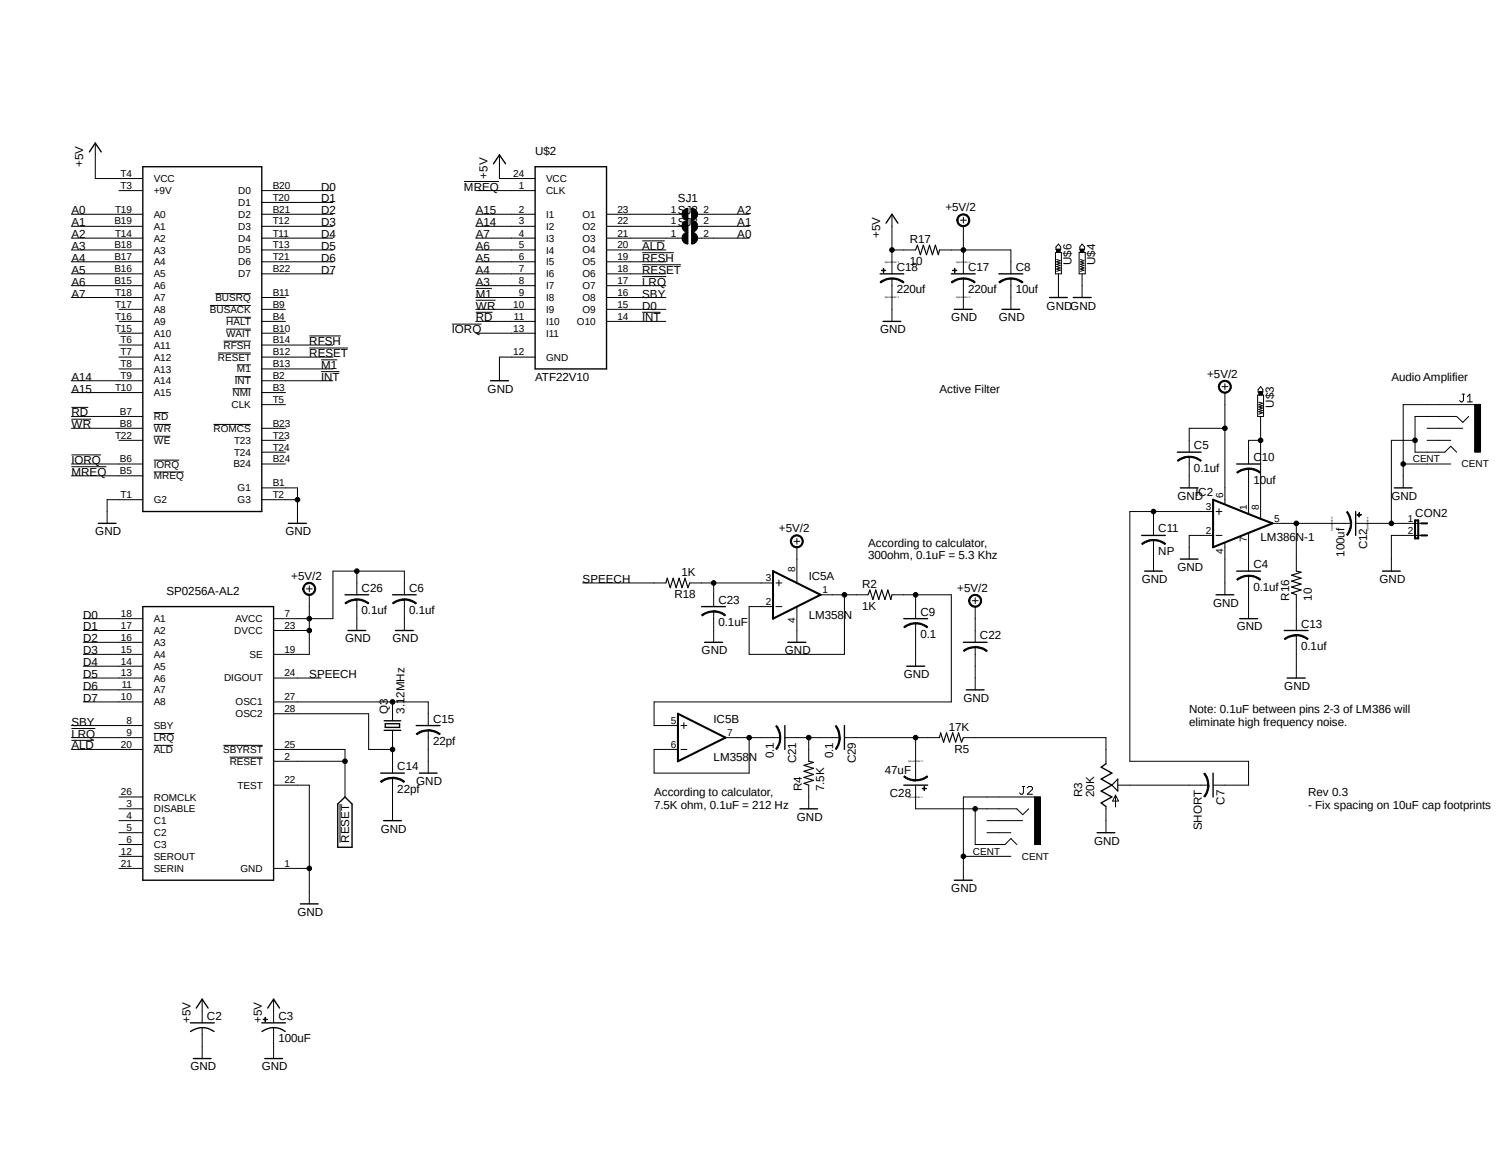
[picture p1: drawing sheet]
<svg xmlns="http://www.w3.org/2000/svg" width="279mm" height="216mm" viewBox="0 0 279 216" stroke-linecap="round" stroke-linejoin="round" font-family="sans-serif">
<path d="M12.7 24.6l266.7 175.2M279.4 24.6l-266.7 175.2" fill="none" stroke="#fff" stroke-width=".19"/>
<g fill="none" stroke="#000" stroke-width=".19">
<path d="M13.3 39.9h13.3M17.7 26.6v6.6h8.9M22.1 35.5h4.5M48.7 39.9h13.3M48.7 35.5h13.3M48.7 37.7h13.3M86.4 33.8h6.5M88.6 39.9h11M88.6 35.5h11M93 28.8v4.4h6.6M112.9 39.9h14.1M127.2 39.2l.3-.3 .6-.1v2.2a1.1 1.1 0 0 1-1.1-.7 1.1 1.1 0 0 1 .2-1.1z"/>
<path d="M128.7 38.8a1.1 1.1 0 0 1 1.1 1.1 1.1 1.1 0 0 1-1.1 1.1zM129.8 39.9h9.6M166 39.9v11.1M13.3 42.1h13.3M13.3 44.3h13.3M13.3 46.5h13.3M13.3 48.7h13.3M13.3 51h13.3M13.3 53.2h13.3M13.3 55.4h13.3M22.1 57.6h4.5M22.1 59.8h4.5"/>
<path d="M39.1 56.9h7.6M40.1 54.7h6.6M42.1 59.1h4.6M48.7 42.1h13.3M48.7 44.3h13.3M48.7 46.5h13.3M48.7 48.7h13.3M48.7 51h13.3M48.7 55.4h4.4M48.7 57.6h4.4M48.7 59.8h4.4M88.6 53.7h3"/>
<path d="M88.6 58.1h3.1M88.6 55.9h3.6M88.6 42.1h11M88.6 44.3h11M88.6 46.5h11M88.6 48.7h11M88.6 51h11M88.6 53.2h11M88.6 55.4h11M88.6 57.6h11M88.6 59.8h11M112.9 42.1h14.1"/>
<path d="M112.9 44.3h14.1M112.9 46.5h11.1M112.9 48.7h11.1M112.9 51h11.1M112.9 53.2h11.1M112.9 55.4h11.1M112.9 57.6h11.1M112.9 59.8h11.1M119.5 58.1h3.5M119.5 47h5.9M119.5 49.3h7.2M119.5 44.8h4.2"/>
<path d="M119.5 51.5h4.5M127.2 41.4l.9-.4v2.2a1.12 1.12 0 0 1-1.1-.6 1.12 1.12 0 0 1 .2-1.2zM127.2 43.6l.3-.3 .6-.1v2.2a1.1 1.1 0 0 1-1.1-.6 1.1 1.1 0 0 1 .2-1.2zM128.7 41a1.12 1.12 0 0 1 1.1 1.1 1.12 1.12 0 0 1-1.1 1.1zM128.7 43.2a1.1 1.1 0 0 1 1.1 1.1 1.1 1.1 0 0 1-1.1 1.1zM129.8 42.1h9.6M129.8 44.3h9.6M163.8 52.5a3.4 3.4 0 0 1 2.2-.8v.2a3.1 3.1 0 0 0-2 .8zM164.1 50.3l.7 .1zM164.4 50l.1 .7zM166 51.7a3.3 3.3 0 0 1 2.3 .8l-.2 .2a3.3 3.3 0 0 0-2.1-.8zM166 46.5h4.4"/>
<path d="M166 51.9v7.9M174.9 46.5h13.3v4.5M177.1 52.5a3.4 3.4 0 0 1 2.2-.8v.2a3.3 3.3 0 0 0-2.1 .8zM177.3 50.3l.8 .1zM177.7 50l.1 .7zM178.4 40.2a1.22 1.22 0 0 1 1.9 .1 1.22 1.22 0 0 1-.6 1.8 1.22 1.22 0 0 1-1.6-1.1h.2a1 1 0 0 1 1.4-1 1 1 0 0 1 .3 1.6 1 1 0 0 1-1.6-.2l-.1-.4h-.2zM178.8 41h1.1M179.3 51.7a3.1 3.1 0 0 1 2.2 .8l-.1 .2a3.1 3.1 0 0 0-2.1-.8zM179.3 40.4v1.1M179.3 42.1v8.9M179.3 51.9v5.7M185.9 52.5a3.4 3.4 0 0 1 2.3-.8v.2a3.1 3.1 0 0 0-2.1 .8z"/>
<path d="M188.2 51.7a3.3 3.3 0 0 1 2.2 .8l-.2 .2a3.1 3.1 0 0 0-2-.8zM188.2 51.9v5.7M196.5 47h1.1v4h-1.1zM196.7 46.4h.7v.6h-.7zM196.7 48.3l.7 .2-.7 .2 .7 .3-.7 .2 .7 .2-.7 .2 .7 .3-.7 .2 .7 .2-.7 .2M197 45.4l.4 .6v.4h-.8v-.4zM197 51v4.4M200.9 47h1.1v4h-1.1zM201.1 46.4h.7v.6h-.7zM201.1 48.3l.7 .2-.7 .2 .7 .3-.7 .2 .7 .2-.7 .2 .7 .3-.7 .2 .7 .2-.7 .2M201.4 45.4l.5 .6v.4h-.9v-.4zM201.4 51v4.4"/>
<path d="M13.3 75.8h3.1M13.3 78h3.7M13.3 70.9h13.3M13.3 73.1h13.3M13.3 77.5h13.3M13.3 79.7h13.3M22.1 62h4.5M22.1 64.2h4.5M22.1 66.5h4.5M22.1 68.7h4.5M28.6 76.8h2.7M28.6 79h3.2"/>
<path d="M39.8 79h6.9M40.6 65.7h6.1M41.6 63.5h5.1M42.1 61.3h4.6M43.3 72.3h3.4M43.7 70.1h3M44.1 67.9h2.6M48.7 62h4.4M48.7 64.2h13.3M48.7 66.5h13.3M48.7 68.7h13.3M48.7 70.9h13.3"/>
<path d="M48.7 73.1h4.4M48.7 79.7h4.4M48.7 75.3h4.4M57.6 62.5h5.9M57.6 64.8h7.2M59.8 67h3M59.8 69.2h3.4M84.1 60.3h5.5M88.6 62h11M99.6 66.5h-6.6v4.4M227.1 71.2a1.22 1.22 0 0 1 1.9 .2 1.22 1.22 0 0 1-.7 1.8 1.22 1.22 0 0 1-1.5-1.2h.2a1 1 0 0 1 1.4-1 1 1 0 0 1 .3 1.6 1 1 0 0 1-1.6-.3l-.1-.3h-.2zM227.5 72h1.1"/>
<path d="M228 79.7h-6.6v4.5M228 71.4v1.1M228 73.1v20.7M234.1 73.5h1.1v4h-1.1zM234.3 72.9h.7v.6h-.7zM234.3 74.8l.7 .3-.7 .2 .7 .2-.7 .2 .7 .2-.7 .3 .7 .2-.7 .2 .7 .2-.7 .3M234.7 77.5v19.1M234.7 72l.4 .5v.5h-.9v-.5zM265.6 79.7h6.7M272.2 73.4h.4M272.4 73.4v1.1l-.2 .3h-.3l-.2-.3M273.1 74.8h1"/>
<path d="M273.1 73.8l.5-.4v1.4M273.4 77.5l-1.1 1.1-1.2-1.1h-7.7v6.7h5.5l1.1-1.1 1.1 1.1M274.5 75.3h1.1v8.9h-1.1zM274.5 75.3h-13.3v15.5M13.3 86.9h6.5M13.3 84.7h5.5M13.3 86.4h13.3M13.3 88.6h13.3M22.1 82h4.5M26.6 93h-6.7v4.4M28.6 85.6h4.8M28.6 87.8h5.6"/>
<path d="M28.6 81.2h3.1M48.7 86.4h4.4M48.7 90.8h6.7v6.6M48.7 93h6.7M48.7 82h4.4M48.7 84.2h4.4M147.4 99.9a1.22 1.22 0 0 1 1.9 .2 1.22 1.22 0 0 1-.6 1.8 1.22 1.22 0 0 1-1.6-1.1h.2a1 1 0 0 1 1.3-1.1 1 1 0 0 1 .5 1.7 1 1 0 0 1-1.7-.3l-.1-.3h-.2zM214.7 95.2v4.5M219.2 85.7a3.4 3.4 0 0 1 2.2-.8v.2a3.8 3.8 0 0 0-2.1 .8zM221.4 84.9a3.3 3.3 0 0 1 2.2 .8l-.1 .2a3.3 3.3 0 0 0-2.1-.8zM221.4 85v5.8M225.8 95.2h-15.5v46.5h22.1v4.4h-6.6"/>
<path d="M225.8 99.7h-4.4v4.4M226.4 95.2h1.1M226.4 99.7h1.1M226.9 94.7v1.1M230.2 87.9a3.4 3.4 0 0 1 2.2-.8v.3a3.6 3.6 0 0 0-2.1 .7zM232.4 87.1a3.1 3.1 0 0 1 2.3 .8l-.2 .2a3.8 3.8 0 0 0-2.1-.8zM232.4 87.2v8.5M232.4 99.2v7.1M234.7 82h-2.3v4.4M236.9 97.4h14.6M241.3 97.4v8.9M250.7 95.3l.1-.1a3.4 3.4 0 0 1 .8 2.2h-.2a4.2 4.2 0 0 0-.7-2.1z"/>
<path d="M251.4 97.4h.2a3.1 3.1 0 0 1-.8 2.3l-.1-.2a3.8 3.8 0 0 0 .7-2.1zM252.3 97.4h12.2M252.6 95.8l.8 .1zM252.9 95.5l.1 .7zM261.2 86.4h8.8M263.4 82h-4.4v15.4M264.5 99.7h-5.5v6.6M265.6 82h4.4M15.5 115.1h11.1M15.5 117.3h11.1M15.5 119.5h11.1M50.9 117.3h6.7"/>
<path d="M56.7 108.8a1.21 1.21 0 0 1 1.9 .2 1.21 1.21 0 0 1-.7 1.8 1.21 1.21 0 0 1-1.6-1.2h.3a1 1 0 0 1 1.3-1 1 1 0 0 1 .4 1.7 1 1 0 0 1-1.7-.3v-.4h-.3zM57 109.6h1.1M57.6 110.7v11.1h-6.7M57.6 109.1v1.1M64.2 112.2a3.4 3.4 0 0 1 2.2-.7v.2a3.4 3.4 0 0 0-2.1 .7zM66.4 111.5a3.3 3.3 0 0 1 2.3 .7l-.2 .2a4.1 4.1 0 0 0-2.1-.7zM66.4 106.3v4.4M66.4 111.6v5.7M73.1 112.2a3.4 3.4 0 0 1 2.2-.7v.2a3.4 3.4 0 0 0-2.1 .7zM75.3 111.5a3.3 3.3 0 0 1 2.2 .7l-.1 .2a4.1 4.1 0 0 0-2.1-.7zM75.3 110.7v-4.4h-13.3v8.8h-11.1M75.3 111.6v5.7"/>
<path d="M108.5 108.5h15.5M128.4 108.5h15.5M130.6 114.4l.3-.1a3.4 3.4 0 0 1 1.9-.6v.2a3.3 3.3 0 0 0-2.1 .7zM132.8 113.7h.3a3.2 3.2 0 0 1 1.9 .8l-.1 .1a3.1 3.1 0 0 0-2.1-.7zM132.8 108.5v4.4M132.8 113.8v5.7M144.4 108.5h1.1M144.4 112.9h1.1M145 107.9v1.2M147.8 100.8h1.1M148.3 100.2v1.1M148.3 101.9v6.6"/>
<path d="M148.3 112.9v6.6M152.7 110.7h8.9M157.2 110.7v11.1h-17.8v-8.9h4.5M166 110.7h11.1v19.9h-55.3v4.4h4.4M168.2 116.7a3.4 3.4 0 0 1 2.2-.8v.2a3.8 3.8 0 0 0-2 .7zM170.4 115.9a3.1 3.1 0 0 1 2.3 .8l-.1 .1a3.1 3.1 0 0 0-2.2-.7zM170.4 110.7v4.4M170.4 116v8M180.6 111a1.22 1.22 0 0 1 2 .2 1.22 1.22 0 0 1-.8 1.8 1.22 1.22 0 0 1-1.5-1.2h.2a1 1 0 0 1 1.4-1 1 1 0 0 1 .3 1.7 1 1 0 0 1-1.6-.3l-.1-.4h-.2zM181 111.8h1.1M181.5 111.3v1.1M181.5 112.9v6.6"/>
<path d="M212.5 101.2a3.4 3.4 0 0 1 2.2-.8v.2a3.8 3.8 0 0 0-2.1 .7zM214.7 100.4a3.3 3.3 0 0 1 2.3 .8l-.2 .1a3.3 3.3 0 0 0-2.1-.7zM214.7 100.5v5.8M228 101v9.7M230.2 107.8a3.4 3.4 0 0 1 2.2-.7v.2a3.3 3.3 0 0 0-2.1 .7zM232.4 107.1a3.1 3.1 0 0 1 2.3 .7l-.2 .2a3.1 3.1 0 0 0-2.1-.7zM232.4 107.2v7.9M239.1 118.9a3.4 3.4 0 0 1 2.2-.8v.3a3.6 3.6 0 0 0-2.1 .6zM241.3 118.1a3.1 3.1 0 0 1 2.2 .8l-.1 .1a3.8 3.8 0 0 0-2.1-.7zM241.3 110.7v6.6M241.3 118.2v8M13.3 137.8h4.2"/>
<path d="M13.3 135.6h4.4M13.3 135h13.3M13.3 137.3h13.3M13.3 139.5h13.3M15.5 121.8h11.1M15.5 124h11.1M15.5 126.2h11.1M15.5 128.4h11.1M15.5 130.6h11.1M28.6 136.5h3.8M28.6 138.7h3.6M41.6 138.7h7.3"/>
<path d="M50.9 126.2h8.9M50.9 130.6h28.8v4.4M50.9 139.5h13.3v8.8M50.9 132.8h17.7v6.7h4.5M73.1 130.6v3.6M73.1 135.9v8M77.5 136.6a3.2 3.2 0 0 1 2.2-.8v.3a3.4 3.4 0 0 0-2.1 .6zM79.7 135.8h.3a3.9 3.9 0 0 1 2 .8l-.2 .1a3.8 3.8 0 0 0-2.1-.7zM79.7 135.9v8M126.7 135h1.1M126.7 139.5h1.1M127.3 134.5v1.1"/>
<path d="M135 137.3h10.2M139.4 137.3v6.6h-17.6v-4.4h4.4M144.4 135.2l.2-.2a3.4 3.4 0 0 1 .7 2.3h-.2a3.3 3.3 0 0 0-.7-2.1zM145.1 137.3h.2a3.1 3.1 0 0 1-.7 2.2l-.2-.1a3.1 3.1 0 0 0 .7-2.1zM146.1 137.3h10.2M150.5 137.3v4.4M155.5 135.2l.2-.2a3.2 3.2 0 0 1 .7 2.3h-.2a3.6 3.6 0 0 0-.7-2.1zM156.2 137.3h.2v.3a3.5 3.5 0 0 1-.7 1.9l-.2-.1a3.8 3.8 0 0 0 .7-2.1zM157.2 137.3h17.7M170.4 137.3v7.9M179.3 121.1a3.2 3.2 0 0 1 2.2-.7v.2a3.4 3.4 0 0 0-2 .6zM179.3 137.3h26.6v4.9"/>
<path d="M181.5 120.3h.3a3.5 3.5 0 0 1 2 .8l-.2 .2a3.7 3.7 0 0 0-2.1-.8zM181.5 120.4v8M22.1 152.7h4.5M22.1 155h4.5M22.1 157.2h4.5M22.1 159.4h4.5M22.1 150.5h4.5M22.1 148.3h4.5M42.8 140.9h6.1M50.9 141.7h13.3M50.9 146.1h6.7v22.1M63.3 149.6v7.2"/>
<path d="M70.8 145.4a3.4 3.4 0 0 1 2.3-.7v.2a3.1 3.1 0 0 0-2.1 .7zM73.1 144.7h.3a3.5 3.5 0 0 1 1.9 .7l-.2 .2a3.1 3.1 0 0 0-2-.7zM73.1 144.8v7.9M150.5 146.1v4.4M168.4 144.4a3.1 3.1 0 0 0 2 .7v.3h-.3a3.5 3.5 0 0 1-1.9-.8zM170.4 145.1a3.3 3.3 0 0 0 2.2-.7l.1 .2a3.2 3.2 0 0 1-2.3 .7zM170.4 146.1v4.4h18.9l1.1 1.1 1.1-1.1M171.7 146.7l.7 .1zM172 146.4l.1 .8zM179.3 159.4h8.9M181.5 150.5v6.7h5.6l1.1-1.1 1.1 1.1M183.7 152.7h6.7"/>
<path d="M183.7 155h4.5M190.3 146.4h.5M190.5 146.4v1.2l-.2 .2h-.3l-.2-.2M191.2 146.6l.3-.2h.4l.3 .2v.3l-1 .9h1M192.6 148.3h1.1v8.9h-1.1zM192.6 148.3h-13.3v15.5M205.9 150.1v4.9M207.6 148v2.2M207.6 148l.6 1.1h-1.1zM208.1 146.1h16.8M224.1 144l.2-.1a3.2 3.2 0 0 1 .7 2.2h-.2a3.3 3.3 0 0 0-.7-2.1zM224.8 146.1h.2v.3a3.5 3.5 0 0 1-.7 1.9l-.2-.1a3.1 3.1 0 0 0 .7-2.1z"/>
<path d="M22.1 161.6h4.5M50.9 161.6h6.7M37.6 186v4.4M37.6 191.3v5.7M49 189.7l.7 .1zM49.3 189.4l.1 .7zM50.9 186v4.4M50.9 191.3v5.7"/>
<circle cx="166" cy="46.5" r=".43"/>
<circle cx="179.3" cy="46.5" r=".43"/>
<circle cx="228" cy="79.7" r=".43"/>
<circle cx="55.4" cy="93" r=".43"/>
<circle cx="214.7" cy="95.2" r=".43"/>
<circle cx="234.6" cy="82" r=".43"/>
<circle cx="241.3" cy="97.4" r=".43"/>
<circle cx="259" cy="97.4" r=".43"/>
<circle cx="261.2" cy="86.4" r=".43"/>
<circle cx="263.4" cy="82" r=".43"/>
<circle cx="57.6" cy="115.1" r=".43"/>
<circle cx="57.6" cy="117.3" r=".43"/>
<circle cx="66.4" cy="106.3" r=".43"/>
<circle cx="132.8" cy="108.5" r=".43"/>
<circle cx="157.2" cy="110.7" r=".43"/>
<circle cx="170.4" cy="110.7" r=".43"/>
<circle cx="73.1" cy="130.6" r=".43"/>
<circle cx="73.1" cy="139.5" r=".43"/>
<circle cx="139.4" cy="137.3" r=".43"/>
<circle cx="150.5" cy="137.3" r=".43"/>
<circle cx="170.4" cy="137.3" r=".43"/>
<circle cx="64.2" cy="141.7" r=".43"/>
<circle cx="179.3" cy="159.4" r=".43"/>
<circle cx="181.5" cy="150.5" r=".43"/>
<circle cx="57.6" cy="161.6" r=".43"/>
</g>
<g fill="none" stroke="#000" stroke-width=".25">
<path d="M16.6 28.3l1.1-1.7 1.1 1.7M26.6 31h22.1v64.2h-22.1zM91.9 30.5l1.1-1.7 1.1 1.7M99.6 31h13.3v37.7h-13.3zM163.8 51h4.4M164.4 59.8h3.3M164.9 41.5l1.1-1.6 1.1 1.6M177.1 51h4.4M177.6 57.6h3.4M185.9 51h4.5M186.5 57.6h3.3M195.4 55.4h3.3"/>
<path d="M199.8 55.4h3.3M91.3 70.9h3.4M18.3 97.4h3.3M53.7 97.4h3.3M212.5 99.7h4.4M219.2 84.2h4.4M219.7 90.8h3.3M230.2 86.4h4.5M252.3 95.2v4.5M259.5 90.8h3.3M26.6 112.9h24.3v50.9h-24.3zM64.2 110.7h4.4"/>
<path d="M64.8 117.3h3.3M73.1 110.7h4.4M73.6 117.3h3.3M130.6 112.9h4.4M131.1 119.5h3.4M146.6 119.5h3.4M168.2 115.1h4.5M179.3 119.5h4.4M213.1 106.3h3.3M219.7 104.1h3.3M226.4 110.7h3.3M230.2 106.3h4.5"/>
<path d="M230.8 115.1h3.3M239.1 117.3h4.4M257.3 106.3h3.3M71.5 134.2h3.1M71.5 135.9h3.1M71.7 134.7h2.7v.7h-2.7zM77.5 135h4.4M146.1 135v4.5M157.2 135v4.5M168.8 124h3.3M179.9 128.4h3.3M239.6 126.2h3.4"/>
<path d="M62.9 149.6l1.3-1.3 1.3 1.3v8.1h-2.6zM70.9 143.9h4.4M71.4 152.7h3.3M78.1 143.9h3.3M148.9 150.5h3.3M168.2 146.1h4.5M204.2 155h3.3M205.9 142.2l-.9 .6 2 1.1-2 1.1 2 1.1-2 1.1 2 1.1-2 1.1 .9 .7M225.8 143.9v4.4M55.9 168.2h3.3M177.6 163.8h3.4M35.4 190.4h4.5"/>
<path d="M35.5 192a3.7 3.7 0 0 1 4.3 0M36 197h3.3M36.5 187.6l1.1-1.6 1.1 1.6M48.7 190.4h4.4M48.8 192a3.6 3.6 0 0 1 4.3 0M49.3 197h3.3M49.8 187.6l1.1-1.6 1.1 1.6"/>
</g>
<g fill="#000">
<path d="M127.2 39.2l.3-.3 .6-.1v2.2a1.1 1.1 0 0 1-1.1-.7 1.1 1.1 0 0 1 .2-1.1z" fill-rule="evenodd"/>
<path d="M128.7 38.8a1.1 1.1 0 0 1 1.1 1.1 1.1 1.1 0 0 1-1.1 1.1z" fill-rule="evenodd"/>
<path d="M127.2 41.4l.9-.4v2.2a1.12 1.12 0 0 1-1.1-.6 1.12 1.12 0 0 1 .2-1.2z" fill-rule="evenodd"/>
<path d="M127.2 43.6l.3-.3 .6-.1v2.2a1.1 1.1 0 0 1-1.1-.6 1.1 1.1 0 0 1 .2-1.2z" fill-rule="evenodd"/>
<path d="M128.7 41a1.12 1.12 0 0 1 1.1 1.1 1.12 1.12 0 0 1-1.1 1.1z" fill-rule="evenodd"/>
<path d="M128.7 43.2a1.1 1.1 0 0 1 1.1 1.1 1.1 1.1 0 0 1-1.1 1.1z" fill-rule="evenodd"/>
<path d="M164.1 50.3l.7 .1z" fill-rule="evenodd"/>
<path d="M164.4 50l.1 .7z" fill-rule="evenodd"/>
<path d="M163.8 52.5a3.4 3.4 0 0 1 2.2-.8v.2a3.1 3.1 0 0 0-2 .8z" fill-rule="evenodd"/>
<path d="M166 51.7a3.3 3.3 0 0 1 2.3 .8l-.2 .2a3.3 3.3 0 0 0-2.1-.8z" fill-rule="evenodd"/>
<path d="M177.3 50.3l.8 .1z" fill-rule="evenodd"/>
<path d="M177.7 50l.1 .7z" fill-rule="evenodd"/>
<path d="M178.4 40.2a1.22 1.22 0 0 1 1.9 .1 1.22 1.22 0 0 1-.6 1.8 1.22 1.22 0 0 1-1.6-1.1h.2a1 1 0 0 1 1.4-1 1 1 0 0 1 .3 1.6 1 1 0 0 1-1.6-.2l-.1-.4h-.2z" fill-rule="evenodd"/>
<path d="M177.1 52.5a3.4 3.4 0 0 1 2.2-.8v.2a3.3 3.3 0 0 0-2.1 .8z" fill-rule="evenodd"/>
<path d="M179.3 51.7a3.1 3.1 0 0 1 2.2 .8l-.1 .2a3.1 3.1 0 0 0-2.1-.8z" fill-rule="evenodd"/>
<path d="M185.9 52.5a3.4 3.4 0 0 1 2.3-.8v.2a3.1 3.1 0 0 0-2.1 .8z" fill-rule="evenodd"/>
<path d="M188.2 51.7a3.3 3.3 0 0 1 2.2 .8l-.2 .2a3.1 3.1 0 0 0-2-.8z" fill-rule="evenodd"/>
<path d="M196.7 46.4h.7v.6h-.7z" fill-rule="evenodd"/>
<path d="M201.1 46.4h.7v.6h-.7z" fill-rule="evenodd"/>
<path d="M227.1 71.2a1.22 1.22 0 0 1 1.9 .2 1.22 1.22 0 0 1-.7 1.8 1.22 1.22 0 0 1-1.5-1.2h.2a1 1 0 0 1 1.4-1 1 1 0 0 1 .3 1.6 1 1 0 0 1-1.6-.3l-.1-.3h-.2z" fill-rule="evenodd"/>
<path d="M234.3 72.9h.7v.6h-.7z" fill-rule="evenodd"/>
<path d="M274.5 75.3h1.1v8.9h-1.1z" fill-rule="evenodd"/>
<path d="M219.2 85.7a3.4 3.4 0 0 1 2.2-.8v.2a3.8 3.8 0 0 0-2.1 .8z" fill-rule="evenodd"/>
<path d="M221.4 84.9a3.3 3.3 0 0 1 2.2 .8l-.1 .2a3.3 3.3 0 0 0-2.1-.8z" fill-rule="evenodd"/>
<path d="M230.2 87.9a3.4 3.4 0 0 1 2.2-.8v.3a3.6 3.6 0 0 0-2.1 .7z" fill-rule="evenodd"/>
<path d="M232.4 87.1a3.1 3.1 0 0 1 2.3 .8l-.2 .2a3.8 3.8 0 0 0-2.1-.8z" fill-rule="evenodd"/>
<path d="M251.4 97.4h.2a3.1 3.1 0 0 1-.8 2.3l-.1-.2a3.8 3.8 0 0 0 .7-2.1z" fill-rule="evenodd"/>
<path d="M250.7 95.3l.1-.1a3.4 3.4 0 0 1 .8 2.2h-.2a4.2 4.2 0 0 0-.7-2.1z" fill-rule="evenodd"/>
<path d="M252.6 95.8l.8 .1z" fill-rule="evenodd"/>
<path d="M252.9 95.5l.1 .7z" fill-rule="evenodd"/>
<path d="M56.7 108.8a1.21 1.21 0 0 1 1.9 .2 1.21 1.21 0 0 1-.7 1.8 1.21 1.21 0 0 1-1.6-1.2h.3a1 1 0 0 1 1.3-1 1 1 0 0 1 .4 1.7 1 1 0 0 1-1.7-.3v-.4h-.3z" fill-rule="evenodd"/>
<path d="M64.2 112.2a3.4 3.4 0 0 1 2.2-.7v.2a3.4 3.4 0 0 0-2.1 .7z" fill-rule="evenodd"/>
<path d="M66.4 111.5a3.3 3.3 0 0 1 2.3 .7l-.2 .2a4.1 4.1 0 0 0-2.1-.7z" fill-rule="evenodd"/>
<path d="M73.1 112.2a3.4 3.4 0 0 1 2.2-.7v.2a3.4 3.4 0 0 0-2.1 .7z" fill-rule="evenodd"/>
<path d="M75.3 111.5a3.3 3.3 0 0 1 2.2 .7l-.1 .2a4.1 4.1 0 0 0-2.1-.7z" fill-rule="evenodd"/>
<path d="M130.6 114.4l.3-.1a3.4 3.4 0 0 1 1.9-.6v.2a3.3 3.3 0 0 0-2.1 .7z" fill-rule="evenodd"/>
<path d="M132.8 113.7h.3a3.2 3.2 0 0 1 1.9 .8l-.1 .1a3.1 3.1 0 0 0-2.1-.7z" fill-rule="evenodd"/>
<path d="M147.4 99.9a1.22 1.22 0 0 1 1.9 .2 1.22 1.22 0 0 1-.6 1.8 1.22 1.22 0 0 1-1.6-1.1h.2a1 1 0 0 1 1.3-1.1 1 1 0 0 1 .5 1.7 1 1 0 0 1-1.7-.3l-.1-.3h-.2z" fill-rule="evenodd"/>
<path d="M168.2 116.7a3.4 3.4 0 0 1 2.2-.8v.2a3.8 3.8 0 0 0-2 .7z" fill-rule="evenodd"/>
<path d="M170.4 115.9a3.1 3.1 0 0 1 2.3 .8l-.1 .1a3.1 3.1 0 0 0-2.2-.7z" fill-rule="evenodd"/>
<path d="M180.6 111a1.22 1.22 0 0 1 2 .2 1.22 1.22 0 0 1-.8 1.8 1.22 1.22 0 0 1-1.5-1.2h.2a1 1 0 0 1 1.4-1 1 1 0 0 1 .3 1.7 1 1 0 0 1-1.6-.3l-.1-.4h-.2z" fill-rule="evenodd"/>
<path d="M212.5 101.2a3.4 3.4 0 0 1 2.2-.8v.2a3.8 3.8 0 0 0-2.1 .7z" fill-rule="evenodd"/>
<path d="M214.7 100.4a3.3 3.3 0 0 1 2.3 .8l-.2 .1a3.3 3.3 0 0 0-2.1-.7z" fill-rule="evenodd"/>
<path d="M230.2 107.8a3.4 3.4 0 0 1 2.2-.7v.2a3.3 3.3 0 0 0-2.1 .7z" fill-rule="evenodd"/>
<path d="M232.4 107.1a3.1 3.1 0 0 1 2.3 .7l-.2 .2a3.1 3.1 0 0 0-2.1-.7z" fill-rule="evenodd"/>
<path d="M239.1 118.9a3.4 3.4 0 0 1 2.2-.8v.3a3.6 3.6 0 0 0-2.1 .6z" fill-rule="evenodd"/>
<path d="M241.3 118.1a3.1 3.1 0 0 1 2.2 .8l-.1 .1a3.8 3.8 0 0 0-2.1-.7z" fill-rule="evenodd"/>
<path d="M77.5 136.6a3.2 3.2 0 0 1 2.2-.8v.3a3.4 3.4 0 0 0-2.1 .6z" fill-rule="evenodd"/>
<path d="M79.7 135.8h.3a3.9 3.9 0 0 1 2 .8l-.2 .1a3.8 3.8 0 0 0-2.1-.7z" fill-rule="evenodd"/>
<path d="M145.1 137.3h.2a3.1 3.1 0 0 1-.7 2.2l-.2-.1a3.1 3.1 0 0 0 .7-2.1z" fill-rule="evenodd"/>
<path d="M144.4 135.2l.2-.2a3.4 3.4 0 0 1 .7 2.3h-.2a3.3 3.3 0 0 0-.7-2.1z" fill-rule="evenodd"/>
<path d="M156.2 137.3h.2v.3a3.5 3.5 0 0 1-.7 1.9l-.2-.1a3.8 3.8 0 0 0 .7-2.1z" fill-rule="evenodd"/>
<path d="M155.5 135.2l.2-.2a3.2 3.2 0 0 1 .7 2.3h-.2a3.6 3.6 0 0 0-.7-2.1z" fill-rule="evenodd"/>
<path d="M179.3 121.1a3.2 3.2 0 0 1 2.2-.7v.2a3.4 3.4 0 0 0-2 .6z" fill-rule="evenodd"/>
<path d="M181.5 120.3h.3a3.5 3.5 0 0 1 2 .8l-.2 .2a3.7 3.7 0 0 0-2.1-.8z" fill-rule="evenodd"/>
<path d="M70.8 145.4a3.4 3.4 0 0 1 2.3-.7v.2a3.1 3.1 0 0 0-2.1 .7z" fill-rule="evenodd"/>
<path d="M73.1 144.7h.3a3.5 3.5 0 0 1 1.9 .7l-.2 .2a3.1 3.1 0 0 0-2-.7z" fill-rule="evenodd"/>
<path d="M168.4 144.4a3.1 3.1 0 0 0 2 .7v.3h-.3a3.5 3.5 0 0 1-1.9-.8z" fill-rule="evenodd"/>
<path d="M170.4 145.1a3.3 3.3 0 0 0 2.2-.7l.1 .2a3.2 3.2 0 0 1-2.3 .7z" fill-rule="evenodd"/>
<path d="M171.7 146.7l.7 .1z" fill-rule="evenodd"/>
<path d="M172 146.4l.1 .8z" fill-rule="evenodd"/>
<path d="M192.6 148.3h1.1v8.9h-1.1z" fill-rule="evenodd"/>
<path d="M224.8 146.1h.2v.3a3.5 3.5 0 0 1-.7 1.9l-.2-.1a3.1 3.1 0 0 0 .7-2.1z" fill-rule="evenodd"/>
<path d="M224.1 144l.2-.1a3.2 3.2 0 0 1 .7 2.2h-.2a3.3 3.3 0 0 0-.7-2.1z" fill-rule="evenodd"/>
<path d="M49 189.7l.7 .1z" fill-rule="evenodd"/>
<path d="M49.3 189.4l.1 .7z" fill-rule="evenodd"/>
<circle cx="166" cy="46.5" r=".43"/>
<circle cx="179.3" cy="46.5" r=".43"/>
<circle cx="228" cy="79.7" r=".43"/>
<circle cx="55.4" cy="93" r=".43"/>
<circle cx="214.7" cy="95.2" r=".43"/>
<circle cx="234.6" cy="82" r=".43"/>
<circle cx="241.3" cy="97.4" r=".43"/>
<circle cx="259" cy="97.4" r=".43"/>
<circle cx="261.2" cy="86.4" r=".43"/>
<circle cx="263.4" cy="82" r=".43"/>
<circle cx="57.6" cy="115.1" r=".43"/>
<circle cx="57.6" cy="117.3" r=".43"/>
<circle cx="66.4" cy="106.3" r=".43"/>
<circle cx="132.8" cy="108.5" r=".43"/>
<circle cx="157.2" cy="110.7" r=".43"/>
<circle cx="170.4" cy="110.7" r=".43"/>
<circle cx="73.1" cy="130.6" r=".43"/>
<circle cx="73.1" cy="139.5" r=".43"/>
<circle cx="139.4" cy="137.3" r=".43"/>
<circle cx="150.5" cy="137.3" r=".43"/>
<circle cx="170.4" cy="137.3" r=".43"/>
<circle cx="64.2" cy="141.7" r=".43"/>
<circle cx="179.3" cy="159.4" r=".43"/>
<circle cx="181.5" cy="150.5" r=".43"/>
<circle cx="57.6" cy="161.6" r=".43"/>
</g>
<path d="M170.4 46.5l.4-.9 .5 1.8 .6-1.8 .6 1.8 .5-1.8 .6 1.8 .5-1.8 .6 1.8 .2-.9M124 108.5l.2-.9 .6 1.8 .5-1.8 .6 1.8 .5-1.8 .6 1.8 .5-1.8 .6 1.8 .3-.9M161.6 110.7l.3-.9 .6 1.8 .5-1.8 .6 1.8 .5-1.8 .6 1.8 .6-1.8 .5 1.8 .2-.9M241.3 106.3l.9 .2-1.8 .6 1.8 .5-1.8 .6 1.8 .5-1.8 .6 1.8 .5-1.8 .6 .9 .3M174.9 137.3l.2-.9 .5 1.7 .6-1.7 .5 1.7 .6-1.7 .6 1.7 .5-1.7 .6 1.7 .3-.8M150.5 141.7l.9 .2-1.8 .6 1.8 .5-1.8 .6 1.8 .5-1.8 .6 1.8 .5-1.8 .6 .9 .3M208.1 145v2.2l-1.1-1.1z" fill="none" stroke="#000" stroke-width=".21"/>
<path d="M225.8 93l11.1 4.4-11.1 4.5zM263.4 96.9h.6v3.3h-.6zM264.5 97.4h1.1M264.5 99.7h1.1M143.9 106.3l8.8 4.4-8.8 4.4zM126.2 132.8l8.8 4.5-8.8 4.4z" fill="none" stroke="#000" stroke-width=".38"/>
<g font-size="2.2">
<text x="99.6" y="28.8">U$2</text>
<text x="15.5" y="31" transform="rotate(-90 15.5 31)">+5V</text>
<text x="59.8" y="35.5">D0</text>
<text x="86.4" y="35.5">MREQ</text>
<text x="90.8" y="33.2" transform="rotate(-90 90.8 33.2)">+5V</text>
<text x="13.3" y="39.9">A0</text>
<text x="59.8" y="37.7">D1</text>
<text x="59.8" y="39.9">D2</text>
<text x="88.6" y="39.9">A15</text>
<text x="126.2" y="37.7">SJ1</text>
<text x="126.2" y="39.9">SJ2</text>
<text x="137.2" y="39.9">A2</text>
<text x="176" y="39.3">+5V/2</text>
<text x="13.3" y="46.5">A3</text>
<text x="13.3" y="42.1">A1</text>
<text x="13.3" y="44.3">A2</text>
<text x="59.8" y="42.1">D3</text>
<text x="59.8" y="44.3">D4</text>
<text x="59.8" y="46.5">D5</text>
<text x="88.6" y="42.1">A14</text>
<text x="88.6" y="44.3">A7</text>
<text x="88.6" y="46.5">A6</text>
<text x="119.5" y="46.5">ALD</text>
<text x="126.2" y="42.1">SJ3</text>
<text x="137.2" y="44.3">A0</text>
<text x="137.2" y="42.1">A1</text>
<text x="163.8" y="44.3" transform="rotate(-90 163.8 44.3)">+5V</text>
<text x="169.3" y="45.2">R17</text>
<text x="13.3" y="53.2">A6</text>
<text x="13.3" y="51">A5</text>
<text x="13.3" y="48.7">A4</text>
<text x="59.8" y="48.7">D6</text>
<text x="59.8" y="51">D7</text>
<text x="88.6" y="48.7">A5</text>
<text x="88.6" y="51">A4</text>
<text x="88.6" y="53.2">A3</text>
<text x="119.5" y="48.7">RFSH</text>
<text x="119.5" y="51">RESET</text>
<text x="119.5" y="53.2">LRQ</text>
<text x="166.9" y="50.4">C18</text>
<text x="169.3" y="49.4">10</text>
<text x="180.2" y="50.4">C17</text>
<text x="189.1" y="50.4">C8</text>
<text x="199.5" y="49.4" transform="rotate(-90 199.5 49.4)">U$6</text>
<text x="203.9" y="49.4" transform="rotate(-90 203.9 49.4)">U$4</text>
<text x="13.3" y="55.4">A7</text>
<text x="88.6" y="55.4">M1</text>
<text x="88.6" y="59.8">RD</text>
<text x="88.6" y="57.6">WR</text>
<text x="119.5" y="55.4">SBY</text>
<text x="119.5" y="59.8">INT</text>
<text x="119.5" y="57.6">D0</text>
<text x="166.9" y="54.6">220uf</text>
<text x="177.1" y="59.8">GND</text>
<text x="180.2" y="54.6">220uf</text>
<text x="185.9" y="59.8">GND</text>
<text x="189.1" y="54.6">10uf</text>
<text x="194.8" y="57.6">GNDGND</text>
<text x="57.6" y="64.2">RFSH</text>
<text x="84.1" y="62">IORQ</text>
<text x="163.8" y="62">GND</text>
<text x="13.3" y="70.9">A14</text>
<text x="57.6" y="66.5">RESET</text>
<text x="59.8" y="68.7">M1</text>
<text x="59.8" y="70.9">INT</text>
<text x="99.6" y="70.9">ATF22V10</text>
<text x="224.7" y="70.3">+5V/2</text>
<text x="259" y="70.9">Audio Amplifier</text>
<text x="13.3" y="73.1">A15</text>
<text x="13.3" y="77.5">RD</text>
<text x="90.8" y="73.1">GND</text>
<text x="174.9" y="73.1">Active Filter</text>
<text x="237.1" y="75.9" transform="rotate(-90 237.1 75.9)">U$3</text>
<text x="13.3" y="79.7">WR</text>
<text x="222.2" y="83.6">C5</text>
<text x="13.3" y="88.6">MREQ</text>
<text x="13.3" y="86.4">IORQ</text>
<text x="222.2" y="87.8">0.1uf</text>
<text x="233.3" y="85.8">C10</text>
<text x="219.2" y="93">GND</text>
<text x="222.5" y="92.4">IC2</text>
<text x="233.3" y="90">10uf</text>
<text x="259" y="93">GND</text>
<text x="17.7" y="99.7">GND</text>
<text x="53.1" y="99.7">GND</text>
<text x="145" y="99.1">+5V/2</text>
<text x="161.6" y="101.7">According to calculator,</text>
<text x="215.6" y="99.1">C11</text>
<text x="234.7" y="100.8">LM386N-1</text>
<text x="263.4" y="96.3">CON2</text>
<text x="54.2" y="107.9">+5V/2</text>
<text x="126.9" y="107.2">1K</text>
<text x="150.5" y="107.9">IC5A</text>
<text x="161.6" y="104.1">300ohm, 0.1uF = 5.3 Khz</text>
<text x="215.6" y="103.3">NP</text>
<text x="219.2" y="106.3">GND</text>
<text x="233.3" y="105.7">C4</text>
<text x="250.3" y="103.6" transform="rotate(-90 250.3 103.6)">100uf</text>
<text x="254.5" y="102.2" transform="rotate(-90 254.5 102.2)">C12</text>
<text x="31" y="110.7">SP0256A-AL2</text>
<text x="67.3" y="110.2">C26</text>
<text x="76.2" y="110.2">C6</text>
<text x="108.5" y="108.5">SPEECH</text>
<text x="125.6" y="111.4">R18</text>
<text x="133.7" y="112.4">C23</text>
<text x="160.5" y="113.6">1K</text>
<text x="160.5" y="109.4">R2</text>
<text x="178.2" y="110.2">+5V/2</text>
<text x="212.5" y="108.5">GND</text>
<text x="225.8" y="112.9">GND</text>
<text x="233.3" y="109.9">0.1uf</text>
<text x="240" y="111.8" transform="rotate(-90 240 111.8)">R16</text>
<text x="244.2" y="111.8" transform="rotate(-90 244.2 111.8)">10</text>
<text x="256.8" y="108.5">GND</text>
<text x="15.5" y="117.3">D1</text>
<text x="15.5" y="119.5">D2</text>
<text x="15.5" y="115.1">D0</text>
<text x="64.2" y="119.5">GND</text>
<text x="67.3" y="114.3">0.1uf</text>
<text x="73.1" y="119.5">GND</text>
<text x="76.2" y="114.3">0.1uf</text>
<text x="133.7" y="116.6">0.1uF</text>
<text x="150.5" y="115.1">LM358N</text>
<text x="171.3" y="118.8">0.1</text>
<text x="171.3" y="114.6">C9</text>
<text x="182.4" y="119">C22</text>
<text x="230.2" y="117.3">GND</text>
<text x="242.2" y="116.8">C13</text>
<text x="15.5" y="121.8">D3</text>
<text x="15.5" y="124">D4</text>
<text x="130.6" y="121.8">GND</text>
<text x="146.1" y="121.8">GND</text>
<text x="242.2" y="121">0.1uf</text>
<text x="15.5" y="126.2">D5</text>
<text x="15.5" y="128.4">D6</text>
<text x="15.5" y="130.6">D7</text>
<text x="57.6" y="126.2">SPEECH</text>
<text x="168.2" y="126.2">GND</text>
<text x="179.3" y="130.6">GND</text>
<text x="239.1" y="128.4">GND</text>
<text x="13.3" y="137.3">LRQ</text>
<text x="13.3" y="135">SBY</text>
<text x="72.2" y="132.8" transform="rotate(-90 72.2 132.8)">Q3</text>
<text x="75.3" y="132.8" transform="rotate(-90 75.3 132.8)">3.12MHz</text>
<text x="80.6" y="134.5">C15</text>
<text x="132.8" y="134.5">IC5B</text>
<text x="176.6" y="136">17K</text>
<text x="221.4" y="132.7">Note: 0.1uF between pins 2-3 of LM386 will</text>
<text x="221.4" y="135">eliminate high frequency noise.</text>
<text x="13.3" y="139.5">ALD</text>
<text x="74" y="143.3">C14</text>
<text x="80.6" y="138.7">22pf</text>
<text x="132.8" y="141.7">LM358N</text>
<text x="144" y="141.1" transform="rotate(-90 144 141.1)">0.1</text>
<text x="148.2" y="142.1" transform="rotate(-90 148.2 142.1)">C21</text>
<text x="155.1" y="141.1" transform="rotate(-90 155.1 141.1)">0.1</text>
<text x="159.3" y="142.1" transform="rotate(-90 159.3 142.1)">C29</text>
<text x="177.7" y="140.1">R5</text>
<text x="74" y="147.6">22pf</text>
<text x="77.5" y="146.1">GND</text>
<text x="121.8" y="148.2">According to calculator,</text>
<text x="149.2" y="147.2" transform="rotate(-90 149.2 147.2)">R4</text>
<text x="153.4" y="147.2" transform="rotate(-90 153.4 147.2)">7.5K</text>
<text x="164.7" y="144">47uF</text>
<text x="165.7" y="148.3">C28</text>
<text x="201.5" y="148.3" transform="rotate(-90 201.5 148.3)">R3</text>
<text x="203.7" y="148.3" transform="rotate(-90 203.7 148.3)">20K</text>
<text x="227.9" y="149.8" transform="rotate(-90 227.9 149.8)">C7</text>
<text x="243.5" y="148.2">Rev 0.3</text>
<text x="70.9" y="155">GND</text>
<text x="121.8" y="150.5">7.5K ohm, 0.1uF = 212 Hz</text>
<text x="148.3" y="152.7">GND</text>
<text x="223.7" y="154.6" transform="rotate(-90 223.7 154.6)">SHORT</text>
<text x="243.5" y="150.5">- Fix spacing on 10uF cap footprints</text>
<text x="65" y="156.8" transform="rotate(-90 65 156.8)">RESET</text>
<text x="203.7" y="157.2">GND</text>
<text x="177.1" y="166">GND</text>
<text x="55.4" y="170.5">GND</text>
<text x="35.4" y="190.4" transform="rotate(-90 35.4 190.4)">+5V</text>
<text x="38.5" y="189.8">C2</text>
<text x="48.7" y="190.4" transform="rotate(-90 48.7 190.4)">+5V</text>
<text x="51.8" y="189.8">C3</text>
<text x="51.8" y="194">100uF</text>
<text x="35.4" y="199.2">GND</text>
<text x="48.7" y="199.2">GND</text>
</g>
<g font-size="1.9">
<text x="22.4" y="32.9">T4</text>
<text x="22.4" y="35.1">T3</text>
<text x="28.6" y="33.9">VCC</text>
<text x="50.8" y="35.1">B20</text>
<text x="95.5" y="32.9">24</text>
<text x="96.6" y="35.1">1</text>
<text x="101.6" y="33.9">VCC</text>
<text x="21.3" y="41.8">B19</text>
<text x="21.4" y="39.6">T19</text>
<text x="28.6" y="40.6">A0</text>
<text x="28.6" y="36.1">+9V</text>
<text x="44.3" y="36.1">D0</text>
<text x="44.3" y="38.3">D1</text>
<text x="44.3" y="40.6">D2</text>
<text x="50.8" y="37.4">T20</text>
<text x="50.8" y="39.6">B21</text>
<text x="50.8" y="41.8">T12</text>
<text x="96.6" y="39.6">2</text>
<text x="96.6" y="41.8">3</text>
<text x="101.6" y="36.1">CLK</text>
<text x="101.6" y="40.6">I1</text>
<text x="108.4" y="40.6">O1</text>
<text x="114.9" y="39.6">23</text>
<text x="114.9" y="41.8">22</text>
<text x="124.8" y="39.6">1</text>
<text x="124.8" y="41.8">1</text>
<text x="130.9" y="39.6">2</text>
<text x="130.9" y="41.8">2</text>
<text x="21.3" y="46.2">B18</text>
<text x="21.4" y="44">T14</text>
<text x="28.6" y="42.8">A1</text>
<text x="28.6" y="45">A2</text>
<text x="28.6" y="47.2">A3</text>
<text x="44.3" y="42.8">D3</text>
<text x="44.3" y="45">D4</text>
<text x="44.3" y="47.2">D5</text>
<text x="50.8" y="44">T11</text>
<text x="50.8" y="46.2">T13</text>
<text x="96.6" y="44">4</text>
<text x="96.6" y="46.2">5</text>
<text x="101.6" y="42.8">I2</text>
<text x="101.6" y="45">I3</text>
<text x="101.6" y="47.2">I4</text>
<text x="108.4" y="42.8">O2</text>
<text x="108.4" y="45">O3</text>
<text x="108.4" y="47.2">O4</text>
<text x="114.9" y="44">21</text>
<text x="114.9" y="46.2">20</text>
<text x="124.8" y="44">1</text>
<text x="130.9" y="44">2</text>
<text x="21.3" y="48.4">B17</text>
<text x="21.3" y="50.6">B16</text>
<text x="21.3" y="52.9">B15</text>
<text x="28.6" y="49.4">A4</text>
<text x="28.6" y="51.6">A5</text>
<text x="28.6" y="53.8">A6</text>
<text x="44.3" y="49.4">D6</text>
<text x="44.3" y="51.6">D7</text>
<text x="50.8" y="48.4">T21</text>
<text x="50.8" y="50.6">B22</text>
<text x="96.6" y="48.4">6</text>
<text x="96.6" y="50.6">7</text>
<text x="96.6" y="52.9">8</text>
<text x="101.6" y="49.4">I5</text>
<text x="101.6" y="51.6">I6</text>
<text x="101.6" y="53.8">I7</text>
<text x="108.4" y="49.4">O5</text>
<text x="108.4" y="51.6">O6</text>
<text x="108.4" y="53.8">O7</text>
<text x="114.9" y="48.4">19</text>
<text x="114.9" y="50.6">18</text>
<text x="114.9" y="52.9">17</text>
<text x="21.4" y="55.1">T18</text>
<text x="21.4" y="57.3">T17</text>
<text x="21.4" y="59.5">T16</text>
<text x="28.6" y="56">A7</text>
<text x="28.6" y="58.3">A8</text>
<text x="39.1" y="58.3">BUSACK</text>
<text x="40.1" y="56">BUSRQ</text>
<text x="50.8" y="55.1">B11</text>
<text x="50.8" y="57.3">B9</text>
<text x="50.8" y="59.5">B4</text>
<text x="95.5" y="57.3">10</text>
<text x="95.7" y="59.5">11</text>
<text x="96.6" y="55.1">9</text>
<text x="101.6" y="56">I8</text>
<text x="101.6" y="58.3">I9</text>
<text x="108.4" y="56">O8</text>
<text x="108.4" y="58.3">O9</text>
<text x="114.9" y="55.1">16</text>
<text x="114.9" y="57.3">15</text>
<text x="114.9" y="59.5">14</text>
<text x="21.4" y="61.7">T15</text>
<text x="22.4" y="63.9">T6</text>
<text x="28.6" y="60.5">A9</text>
<text x="28.6" y="62.7">A10</text>
<text x="28.6" y="64.9">A11</text>
<text x="41.6" y="64.9">RFSH</text>
<text x="42.1" y="62.7">WAIT</text>
<text x="42.1" y="60.5">HALT</text>
<text x="50.8" y="61.7">B10</text>
<text x="50.8" y="63.9">B14</text>
<text x="95.5" y="61.7">13</text>
<text x="101.6" y="60.5">I10</text>
<text x="101.6" y="62.7">I11</text>
<text x="107.4" y="60.5">O10</text>
<text x="22.4" y="66.1">T7</text>
<text x="22.4" y="68.4">T8</text>
<text x="22.4" y="70.6">T9</text>
<text x="28.6" y="67.1">A12</text>
<text x="28.6" y="69.3">A13</text>
<text x="28.6" y="71.5">A14</text>
<text x="40.6" y="67.1">RESET</text>
<text x="43.7" y="71.5">INT</text>
<text x="44.1" y="69.3">M1</text>
<text x="50.8" y="70.6">B2</text>
<text x="50.8" y="66.1">B12</text>
<text x="50.8" y="68.4">B13</text>
<text x="95.5" y="66.1">12</text>
<text x="101.6" y="67.1">GND</text>
<text x="21.4" y="72.8">T10</text>
<text x="22.3" y="77.2">B7</text>
<text x="28.6" y="73.7">A15</text>
<text x="43.1" y="75.9">CLK</text>
<text x="43.3" y="73.7">NMI</text>
<text x="50.8" y="75">T5</text>
<text x="50.8" y="72.8">B3</text>
<text x="21.4" y="81.6">T22</text>
<text x="22.3" y="79.4">B8</text>
<text x="28.6" y="78.2">RD</text>
<text x="28.6" y="80.4">WR</text>
<text x="28.6" y="82.6">WE</text>
<text x="39.8" y="80.4">ROMCS</text>
<text x="43.6" y="82.6">T23</text>
<text x="50.8" y="79.4">B23</text>
<text x="50.8" y="81.6">T23</text>
<text x="50.8" y="83.9">T24</text>
<text x="22.3" y="86.1">B6</text>
<text x="22.3" y="88.3">B5</text>
<text x="28.6" y="87">IORQ</text>
<text x="28.6" y="89.2">MREQ</text>
<text x="43.4" y="87">B24</text>
<text x="43.6" y="84.8">T24</text>
<text x="50.8" y="86.1">B24</text>
<text x="263" y="86.1">CENT</text>
<text x="272.1" y="87">CENT</text>
<text x="22.4" y="92.7">T1</text>
<text x="28.6" y="93.7">G2</text>
<text x="44.2" y="91.4">G1</text>
<text x="44.2" y="93.6">G3</text>
<text x="50.8" y="90.5">B1</text>
<text x="50.8" y="92.7">T2</text>
<text x="224.5" y="94.9">3</text>
<text x="227.7" y="92.7" transform="rotate(-90 227.7 92.7)">6</text>
<text x="232.1" y="94.9" transform="rotate(-90 232.1 94.9)">1</text>
<text x="234.3" y="94.9" transform="rotate(-90 234.3 94.9)">8</text>
<text x="224.5" y="99.3">2</text>
<text x="232.1" y="101" transform="rotate(-90 232.1 101)">7</text>
<text x="237.2" y="97.1">5</text>
<text x="262.1" y="97.1">1</text>
<text x="262.1" y="99.3">2</text>
<text x="148" y="106.5" transform="rotate(-90 148 106.5)">8</text>
<text x="227.7" y="103.2" transform="rotate(-90 227.7 103.2)">4</text>
<text x="142.6" y="112.6">2</text>
<text x="142.6" y="108.2">3</text>
<text x="153.1" y="110.4">1</text>
<text x="22.5" y="114.8">18</text>
<text x="22.5" y="117.1">17</text>
<text x="22.5" y="119.3">16</text>
<text x="28.6" y="115.8">A1</text>
<text x="28.6" y="118">A2</text>
<text x="43.6" y="118">DVCC</text>
<text x="43.9" y="115.8">AVCC</text>
<text x="53" y="114.8">7</text>
<text x="53" y="117.1">23</text>
<text x="148" y="116" transform="rotate(-90 148 116)">4</text>
<text x="22.5" y="121.5">15</text>
<text x="22.5" y="123.7">14</text>
<text x="22.5" y="125.9">13</text>
<text x="28.6" y="120.2">A3</text>
<text x="28.6" y="122.4">A4</text>
<text x="28.6" y="124.7">A5</text>
<text x="46.4" y="122.4">SE</text>
<text x="53" y="125.9">24</text>
<text x="53" y="121.5">19</text>
<text x="22.5" y="130.3">10</text>
<text x="22.6" y="128.1">11</text>
<text x="28.6" y="126.9">A6</text>
<text x="28.6" y="129.1">A7</text>
<text x="28.6" y="131.3">A8</text>
<text x="41.7" y="126.8">DIGOUT</text>
<text x="43.9" y="131.3">OSC1</text>
<text x="53" y="130.3">27</text>
<text x="23.5" y="134.7">8</text>
<text x="23.5" y="136.9">9</text>
<text x="28.6" y="135.7">SBY</text>
<text x="28.6" y="137.9">LRQ</text>
<text x="43.9" y="133.5">OSC2</text>
<text x="53" y="132.5">28</text>
<text x="124.8" y="134.7">5</text>
<text x="135.3" y="136.9">7</text>
<text x="22.5" y="139.1">20</text>
<text x="28.6" y="140.1">ALD</text>
<text x="41.6" y="140.1">SBYRST</text>
<text x="42.8" y="142.3">RESET</text>
<text x="53" y="139.1">25</text>
<text x="53" y="141.4">2</text>
<text x="124.8" y="139.1">6</text>
<text x="22.5" y="148">26</text>
<text x="28.6" y="149">ROMCLK</text>
<text x="44.2" y="146.8">TEST</text>
<text x="53" y="145.8">22</text>
<text x="23.5" y="152.4">4</text>
<text x="23.5" y="154.6">5</text>
<text x="23.5" y="150.2">3</text>
<text x="28.6" y="153.4">C1</text>
<text x="28.6" y="155.6">C2</text>
<text x="28.6" y="151.2">DISABLE</text>
<text x="22.5" y="159.1">12</text>
<text x="22.5" y="161.3">21</text>
<text x="23.5" y="156.9">6</text>
<text x="28.6" y="157.9">C3</text>
<text x="28.6" y="160.1">SEROUT</text>
<text x="53" y="161.3">1</text>
<text x="181.1" y="159.1">CENT</text>
<text x="190.2" y="160.1">CENT</text>
<text x="28.6" y="162.3">SERIN</text>
<text x="44.7" y="162.3">GND</text>
</g>
<g font-size=".5">
<text x="164.7" y="48.9">SpiceOrder 1</text>
<text x="178" y="48.9">SpiceOrder 1</text>
<text x="164.7" y="55.5">SpiceOrder 2</text>
<text x="178" y="55.5">SpiceOrder 2</text>
<text x="248.1" y="98.8" transform="rotate(-90 248.1 98.8)">SpiceOrder 2</text>
<text x="254.7" y="98.8" transform="rotate(-90 254.7 98.8)">SpiceOrder 1</text>
<text x="169.1" y="141.9">SpiceOrder 2</text>
<text x="169.1" y="148.5">SpiceOrder 1</text>
</g>
</svg>
